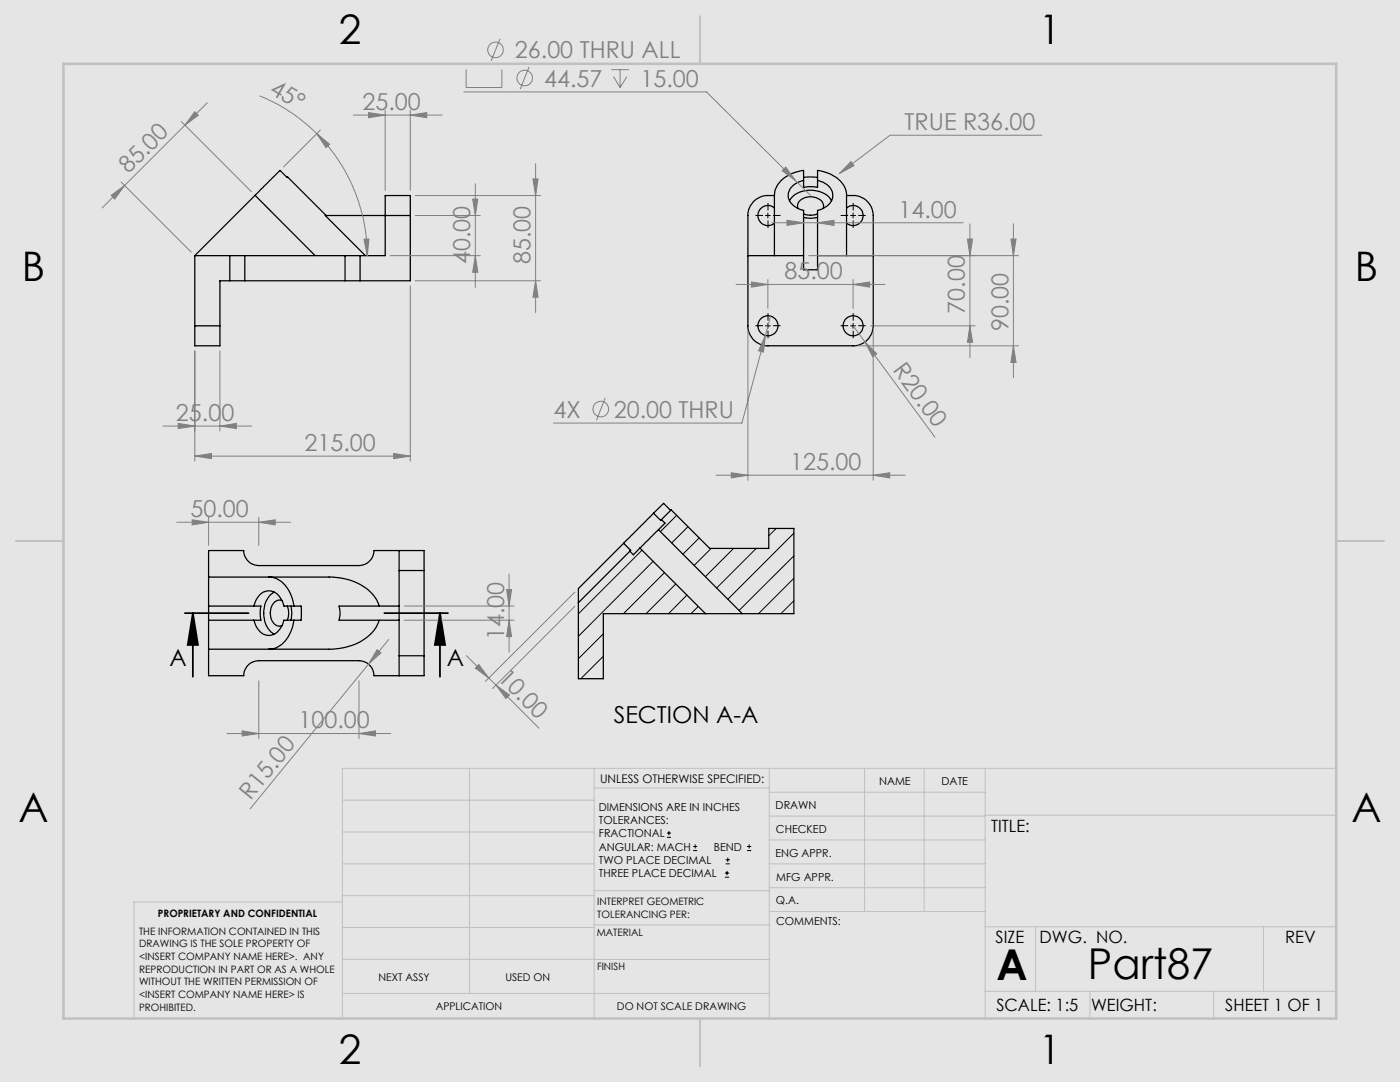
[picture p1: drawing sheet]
<svg xmlns="http://www.w3.org/2000/svg" width="279mm" height="216mm" viewBox="0 0 279 216" stroke-linecap="round" stroke-linejoin="round" font-family="sans-serif">
<path d="M0 0h279.4v215.9h-279.4z" fill="none" stroke="#e6e6db" stroke-width=".2"/>
<path d="M0 0h279.4v215.9h-279.4z" fill="#e6e6db"/>
<g fill="none" stroke="#000" stroke-width=".25">
<path d="M50.9 39l5-5 1.4 1.4 .1-.1 7.7 7.7M50.9 39l12 12M50.9 39l-12 12M154.6 39a4.6 4.6 0 0 0-4 1 4.1 4.1 0 0 0-1.3 3v22a4 4 0 0 0 3.9 4h17.1a4 4 0 0 0 4-4v-22a4 4 0 0 0-4-4h-1.4M160.4 36a3.3 3.3 0 0 0-3.1 3.5 3.8 3.8 0 0 0 3.1 2.5v11.8h2.8v-11.8a3.4 3.4 0 0 0 3-3.2 3.5 3.5 0 0 0-3-2.8M160.4 35.4l1-.1 1.8 .1M38.9 51h7M38.9 51v14M45.9 51h3M45.9 56h3M45.9 51v5M45.9 56h-2v9"/>
<path d="M48.9 51h20M48.9 56h20M48.9 51v5M68.9 51h3M68.9 56h3M68.9 51v5M71.9 51v5M81.9 43v-4h-5v12h-5M81.9 43v13h-10M81.9 43h-17l8 8M149.3 51h11.1M154.6 51v-12a5.4 5.4 0 0 1 4.2-4.6l1.6-.4v3.4l1-.1 1.8 .1v-3.4a6.8 6.8 0 0 1 5.6 3.8l.1 .8v12.4"/>
<path d="M154.6 41.5a1.99 1.99 0 0 0-2.8 .1 1.99 1.99 0 0 0 0 2.8 1.99 1.99 0 0 0 2.8 .1M157.6 40a5.4 5.4 0 0 1 7.1-1.3l.9 .7 .3 .6M159.2 41.6a1.82 1.82 0 0 1 1.7-2.2 2.77 2.77 0 0 1 3.5 1.5l-.1 .7M160.4 43.4a5.6 5.6 0 0 0 2.8 0M160.4 42.7a3.6 3.6 0 0 0 2.8 0M163.2 51h11.1M168.9 41.5a2.01 2.01 0 0 1 2.8 .1 2.01 2.01 0 0 1 0 2.8 2.01 2.01 0 0 1-2.8 .1M38.9 65v4h5v-4M38.9 65h5M41.6 115.1h24.1a10.8 10.8 0 0 1 9.4 4.5l.6 1.3M53.7 115.1a5.1 5.1 0 0 1 4.4 3.8l.6 2M54.7 118.1a5.2 5.2 0 0 0-1.6 6.7l.9 1.2 .7 .5"/>
<path d="M56.3 119.8a1.84 1.84 0 0 0-2.3 1.9 2.55 2.55 0 0 0 1.7 3.3l.6-.2M79.7 109.9v3.9M79.7 113.8h4.9M79.7 113.8v17M84.6 113.8v-3.9h-10a3.1 3.1 0 0 1-3 3h-20a3 3 0 0 1-3-3h-7v24.9h7a3 3 0 0 1 3-3h20a3.1 3.1 0 0 1 3 3h10v-4M84.6 113.8v17M124.5 108.4l1.4 1.4-.2 .2M124.5 108.4l-9.1 9v18h5v-13h20.4M125.7 110l-10.3 10.3M127.7 109.4l13.1 13M127.7 109.4l-1.3 1.3-.7-.7M130.4 102.4l-5.9 6"/>
<path d="M130.4 102.4l1.4 1.4 .2-.1M131.4 105.7l-3.7 3.7M131.4 105.7l16.7 16.7M132 103.7l1.9-2 7.7 7.7h11.8v-4h5v17h-10.3M132 103.7l.7 .7-1.3 1.3M133.8 101.8l-1.4-1.4-2 2M41.6 120.9h10.5l-.2 1.1 .2 1.8h-10.5M50.7 120.9a3.4 3.4 0 0 1 3.1-3 3.5 3.5 0 0 1 2.9 3h3.4v.7v2.2h-3.4a3.5 3.5 0 0 1-3.2 3 3.6 3.6 0 0 1-2.8-3M57.3 120.9a3.6 3.6 0 0 1 0 2.9M58.1 120.9a5.7 5.7 0 0 1 0 2.9M58.7 123.8a6.5 6.5 0 0 1-4.3 5.7h-.7M75.7 123.8a8.9 8.9 0 0 1-7.4 5.5l-1.9 .2h-24.8"/>
<path d="M79.7 120.9h-12l.2 1.4-.2 1.5h12M79.7 130.8v4M79.7 130.8h4.9M140.8 122.4h7.3"/>
<circle cx="153.3" cy="65" r="2"/>
<circle cx="170.2" cy="65" r="2.01"/>
</g>
<g fill="none" stroke="#000" stroke-width=".2">
<path d="M152.8 43h.9M153.2 42.5v1M169.8 43h.9M170.3 42.5v1M152.8 65h.9M153.2 64.5v1M169.8 65h.9M170.3 64.5v1M128.1 109.8l-12.7 12.7M130.4 112l-15 15M132.6 114.3l-8.2 8.1M134.9 116.5l-6 5.9"/>
<path d="M135 102.8l-3.2 3.3M137.1 118.7l-3.7 3.7M137.3 105.1l-3.2 3.2M139.5 107.4l-3.2 3.2M141.9 109.4l-3.4 3.4M146.4 109.4l-5.6 5.7M150.9 109.4l-7.9 7.9M154.9 105.4l-1.5 1.5M158.4 106.4l-13.1 13.2M158.4 110.9l-10.9 10.9M158.4 115.4l-7 7M158.4 119.9l-2.5 2.5"/>
<path d="M120.4 126.5l-5 4.9M120.4 131l-4.5 4.4M139.3 121l-1.4 1.4M133.1 167.1h.8M133.1 166.2h.8M133.5 165.8v.9M138.3 169.7h.8M138.3 168.9h.8M138.7 168.5v.8M144.7 175h.8M144.7 174.2h.8M144.8 172.4h.9"/>
<path d="M144.8 171.6h.9M145.1 173.8v.8M145.2 171.1v.9M149.1 169.7h.8M149.1 168.9h.8M149.5 168.5v.8"/>
</g>
<g fill="none" stroke="#808080" stroke-width=".2">
<path d="M51.8 19.1a34.6 34.6 0 0 1 11.4 7.6M92.6 18.3h48.4l17.8 17.8M93 13.9v3.6h7.2v-3.6M99.8 7.7l-1.8 4.5M105.6 13.3l-1.8 4.5M122 13.9h3.6M122.4 15.3l1.4 2.2M123.8 13.9v3.6M125.1 15.3l-1.3 2.2M22.2 39l2.7-2-2 2.7zM24.2 36.3l14 14M36.2 24.3l14 14"/>
<path d="M38.9 22.3l.7 .7-2.7 2zM41.4 20.5l-21 21M63.2 26.7l2.6 2.1-.7 .7zM63.2 26.7a34.8 34.8 0 0 1 10.1 24.3M63.9 26l-7.3 7.3M70.5 23h17.7M73.6 22.5l3.3 .5-3.3 .5zM76.9 22v16M81.9 23l3.3-.5v1zM81.9 22v16M82.9 39h25M94.3 39.7h1.1l-.5 3.3z"/>
<path d="M94.9 36.7v20.7M106.4 35.7h1l-.5 3.3zM106.9 32.7v29.7M156.8 33.3l2 2.8-2.7-2zM158.8 36.1l2.9 2.9M169.8 32.2l.6 .9-2.9 1.5zM207.9 27h-30.3l-10.1 7.6M72.6 47.7h1l-.3 3.3zM77.9 51h17.9M81.9 57v35M82.9 56h25M82.9 43h12.9"/>
<path d="M94.9 51l.5 3.3h-1.1zM106.9 56l.5 3.3h-1zM146.9 56.8h29.7M150 56.3l3.2 .5-3.2 .5zM153.2 55.8v5.7M154 44.4h38.2M157.1 44l3.3 .4-3.3 .6zM161.4 51h41.9M163.2 44.4l3.2-.4v1zM170.3 56.8l3.3-.5v1zM170.3 55.8v5.7M193.1 47.7h1l-.5 3.3z"/>
<path d="M193.6 44.7v26.7M201.8 47.7h1l-.6 3.3zM202.2 44.7v30.7M38.9 70v22M43.9 70v16M120.8 79.4l-1.8 4.5M149.3 66v29.8M152.8 67l-.4 3.3-1-.3zM152.8 67l-4.7 17.4h-37.6M153.8 63.1l-1 3.9M170.3 65l16.3 22.2M171.2 69h32.1"/>
<path d="M172.6 68.2l2.4 2.4-.8 .6zM173.7 65h20.9M174.3 66v29.8M193.6 65l.5 3.3h-1zM202.2 69l.6 3.3h-1zM32.5 85h17.7M35.6 84.5l3.3 .5-3.3 .5zM38.9 91l3.3-.5v1zM38.9 91h43M43.9 85l3.3-.5v1zM78.6 90.5l3.3 .5-3.3 .5zM142.9 94.8h37.7"/>
<path d="M145.9 94.3l3.4 .5-3.4 .6zM174.3 94.8l3.3-.5v1.1zM35.3 104.2h22.7M38.3 103.7l3.3 .5-3.3 .5zM41.6 103.2v5.6M51.6 104.2l3.3-.5v1zM51.6 103.2v5.6M101.1 117.7h1l-.5 3.2zM101.6 114.6v15.5M114.7 118.1l-17.9 17.9M51.6 135.9v11.5M71.6 135.9v11.5"/>
<path d="M75.2 129.6l.8 .7-2.4 2.2zM77.6 127.6l-27.7 33.8M80.6 123.8h22M80.6 120.9h22M93.1 130.8l4.4 4.5M95.6 132.6l1.9 2.7-2.6-2zM97.5 135.3l1.5 1.4M99 136.7l2.7 2-.7 .7zM99 136.7l8.6 8.6M101.6 123.8l.5 3.2h-1zM114.7 121l-16.4 16.4M45.3 146.4h32.7"/>
<path d="M48.3 145.8l3.3 .6-3.3 .5zM71.6 146.4l3.3-.6v1.1z"/>
<circle cx="98.9" cy="10" r="1.56"/>
<circle cx="104.7" cy="15.6" r="1.56"/>
<circle cx="119.9" cy="81.6" r="1.55"/>
</g>
<path d="M36.9 122.3h12.7M38.5 122.3l1 6.4h-2zM38.5 122.3v12.7M76.7 122.3h12.7M87.8 122.3l1 6.4h-2zM87.8 122.3v12.7" fill="none" stroke="#000" stroke-width=".35"/>
<g fill="none" stroke="#000" stroke-width=".2" stroke-dasharray="15.2 1.3 1.3 1.3" stroke-linecap="butt">
<path d="M152.3 43h-1.5M153.3 42v-1.5M153.3 44v1.5M154.3 43h1.5M169.3 43h-1.5M170.3 42v-1.5M170.3 44v1.5M171.3 43h1.5M152.3 65h-1.5M153.3 64v-1.5M153.3 66v1.5M154.3 65h1.5"/>
<path d="M169.3 65h-1.5M170.3 64v-1.5M170.3 66v1.5M171.3 65h1.5"/>
</g>
<g fill="none" stroke="#c0c0c0" stroke-width=".2">
<path d="M68.3 159.7h50.3M93.7 153.3v44.9M118.6 153.3v49.9M118.6 157.2h34.9M153.5 153.3v49.9M153.5 158.1h43.1M172.5 153.3v28.6M184.4 153.3v28.6M196.6 153.3v49.9M266.7 153.3h-198.4v49.9M68.3 178.7h50.3M68.3 172.4h50.3"/>
<path d="M68.3 166h50.3M68.3 180h-41.6v23.2M118.6 177.7h35M153.5 167.6h43.1M153.5 162.8h43.1M153.5 172.4h43.1M153.5 177.1h43.1M196.6 162.7h70.1M68.3 198.2h85.2M68.3 191.4l85.2 .1M68.3 185.1h50.3M118.6 184.6h35"/>
<path d="M153.6 181.9h43M196.6 197.8h70.1M196.6 184.9h70.1M206.7 184.9v12.9M217.5 197.8v5.4M242.2 197.8v5.4M252.2 184.9v12.9"/>
</g>
<path d="M139.7 3.2v9.5M3.1 107.9h9.6M266.7 107.9h9.5M139.7 203.2v9.6" fill="none" stroke="#c0c0c0" stroke-width=".25"/>
<path d="M12.7 12.7h254v190.5h-254z" fill="none" stroke="#c0c0c0" stroke-width=".5"/>
<path d="M87.8 122.3l1 6.4h-2zM38.5 122.3l1 6.4h-2z" fill="#000"/>
<g fill="#808080">
<path d="M75.2 129.6l.8 .7-2.4 2.2z"/>
<path d="M172.6 68.2l2.4 2.4-.8 .6z"/>
<path d="M99 136.7l2.7 2-.7 .7zM95.6 132.6l1.9 2.7-2.6-2z"/>
<path d="M72.6 47.7h1l-.3 3.3zM63.2 26.7l2.6 2.1-.7 .7z"/>
<path d="M51.6 104.2l3.3-.5v1zM38.3 103.7l3.3 .5-3.3 .5z"/>
<path d="M156.8 33.3l-.7 .8 2.7 2zM152.8 67l-1.4 3 1 .3zM150 56.3l3.2 .5-3.2 .5zM170.3 56.8l3.3-.5v1zM145.9 94.3l3.4 .5-3.4 .6zM174.3 94.8l3.3-.5v1.1zM48.3 145.8l3.3 .6-3.3 .5zM71.6 146.4l3.3-.6v1.1z"/>
<path d="M35.6 84.5l3.3 .5-3.3 .5zM43.9 85l3.3-.5v1zM38.9 91l3.3-.5v1zM78.6 90.5l3.3 .5-3.3 .5z"/>
<path d="M38.9 22.3l.7 .7-2.7 2zM22.2 39l2.7-2-2 2.7z"/>
<path d="M101.6 123.8l.5 3.2h-1zM101.1 117.7h1l-.5 3.2z"/>
<path d="M201.8 47.7h1l-.6 3.3zM202.2 69l.6 3.3h-1zM106.4 35.7h1l-.5 3.3zM106.9 56l.5 3.3h-1zM94.3 39.7h1.1l-.5 3.3zM94.9 51l.5 3.3h-1.1z"/>
<path d="M193.6 65l.5 3.3h-1zM193.1 47.7h1l-.5 3.3zM169.8 32.2l.6 .9-2.9 1.5z"/>
<path d="M157.1 44l3.3 .4-3.3 .6zM163.2 44.4l3.2-.4v1zM73.6 22.5l3.3 .5-3.3 .5zM81.9 23l3.3-.5v1z"/>
</g>
<g font-size="8.5">
<text x="198.9" y="195.5">A</text>
<text x="217.1" y="195.4">Part87</text>
</g>
<g font-size="8.1">
<text x="67.6" y="8.9">2</text>
<text x="207.3" y="8.9">1</text>
<text x="4.4" y="56.2">B</text>
<text x="270.4" y="56.2">B</text>
<text x="3.7" y="164.1">A</text>
<text x="269.7" y="164.1">A</text>
<text x="67.6" y="212.4">2</text>
<text x="207.3" y="212.4">1</text>
</g>
<g font-size="4.7" fill="#808080">
<text x="102.8" y="11.7">26.00 THRU ALL</text>
<text x="108.6" y="17.3">44.57</text>
<text x="127.8" y="17.3">15.00</text>
<text x="53.6" y="18.5" transform="rotate(30 53.6 18.5)">45°</text>
<text x="72.3" y="22">25.00</text>
<text x="180.5" y="26">TRUE R36.00</text>
<text x="25.7" y="34.8" transform="rotate(-45 25.7 34.8)">85.00</text>
<text x="179.3" y="43.4">14.00</text>
<text x="93.9" y="52.7" transform="rotate(-90 93.9 52.7)">40.00</text>
<text x="105.9" y="52.7" transform="rotate(-90 105.9 52.7)">85.00</text>
<text x="156.6" y="55.7">85.00</text>
<text x="192.6" y="62.6" transform="rotate(-90 192.6 62.6)">70.00</text>
<text x="201.3" y="66" transform="rotate(-90 201.3 66)">90.00</text>
<text x="178.1" y="73.9" transform="rotate(54 178.1 73.9)">R20.00</text>
<text x="35.1" y="84">25.00</text>
<text x="110.5" y="83.3">4X</text>
<text x="122.5" y="83.3">20.00 THRU</text>
<text x="60.8" y="90">215.00</text>
<text x="157.7" y="93.8">125.00</text>
<text x="38" y="103.2">50.00</text>
<text x="100.6" y="127.7" transform="rotate(-90 100.6 127.7)">14.00</text>
<text x="99.2" y="135.4" transform="rotate(45 99.2 135.4)">10.00</text>
<text x="59.6" y="145.3">100.00</text>
<text x="50" y="159.7" transform="rotate(-51 50 159.7)">R15.00</text>
</g>
<g font-size="4.7">
<text x="33.8" y="133">A</text>
<text x="89.1" y="133">A</text>
<text x="122.5" y="144.2">SECTION A-A</text>
</g>
<g font-size="3.4">
<text x="197.8" y="166">TITLE:</text>
<text x="198.7" y="188.1">SIZE</text>
<text x="207.5" y="188.1">DWG. NO.</text>
<text x="256.5" y="188.2">REV</text>
<text x="198.8" y="201.7">SCALE: 1:5</text>
<text x="217.7" y="201.8">WEIGHT:</text>
<text x="244.5" y="201.7">SHEET 1 OF 1</text>
</g>
<text font-size="2.4" x="119.8" y="156.2">UNLESS OTHERWISE SPECIFIED:</text>
<g font-size="2.2">
<text x="119.5" y="161.8">DIMENSIONS ARE IN INCHES</text>
<text x="154.8" y="161.4">DRAWN</text>
<text x="175.4" y="156.6">NAME</text>
<text x="187.9" y="156.7">DATE</text>
<text x="119.5" y="164.4">TOLERANCES:</text>
<text x="119.5" y="167.1">FRACTIONAL</text>
<text x="154.9" y="166.3">CHECKED</text>
<text x="119.5" y="169.7">ANGULAR: MACH</text>
<text x="119.5" y="172.4">TWO PLACE DECIMAL</text>
<text x="142.5" y="169.7">BEND</text>
<text x="154.8" y="170.9">ENG APPR.</text>
<text x="119.5" y="175">THREE PLACE DECIMAL</text>
<text x="154.9" y="175.7">MFG APPR.</text>
<text x="154.9" y="180.4">Q.A.</text>
<text x="154.9" y="184.6">COMMENTS:</text>
</g>
<g font-size="2.1">
<text x="75.5" y="195.7">NEXT ASSY</text>
<text x="100.9" y="195.7">USED ON</text>
<text x="86.9" y="201.5">APPLICATION</text>
<text x="123.1" y="201.6">DO NOT SCALE DRAWING</text>
</g>
<g font-size="2">
<text x="31.5" y="182.9">PROPRIETARY AND CONFIDENTIAL</text>
<text x="119.2" y="180.6">INTERPRET GEOMETRIC</text>
<text x="119.2" y="183.1">TOLERANCING PER:</text>
<text x="27.8" y="186.5">THE INFORMATION CONTAINED IN THIS</text>
<text x="27.8" y="189">DRAWING IS THE SOLE PROPERTY OF</text>
<text x="27.8" y="191.6">&lt;INSERT COMPANY NAME HERE&gt;. ANY</text>
<text x="119.1" y="186.7">MATERIAL</text>
<text x="27.8" y="194.1">REPRODUCTION IN PART OR AS A WHOLE</text>
<text x="27.8" y="196.6">WITHOUT THE WRITTEN PERMISSION OF</text>
<text x="119.1" y="193.5">FINISH</text>
<text x="27.8" y="199.1">&lt;INSERT COMPANY NAME HERE&gt; IS</text>
<text x="27.8" y="201.7">PROHIBITED.</text>
</g>
</svg>
